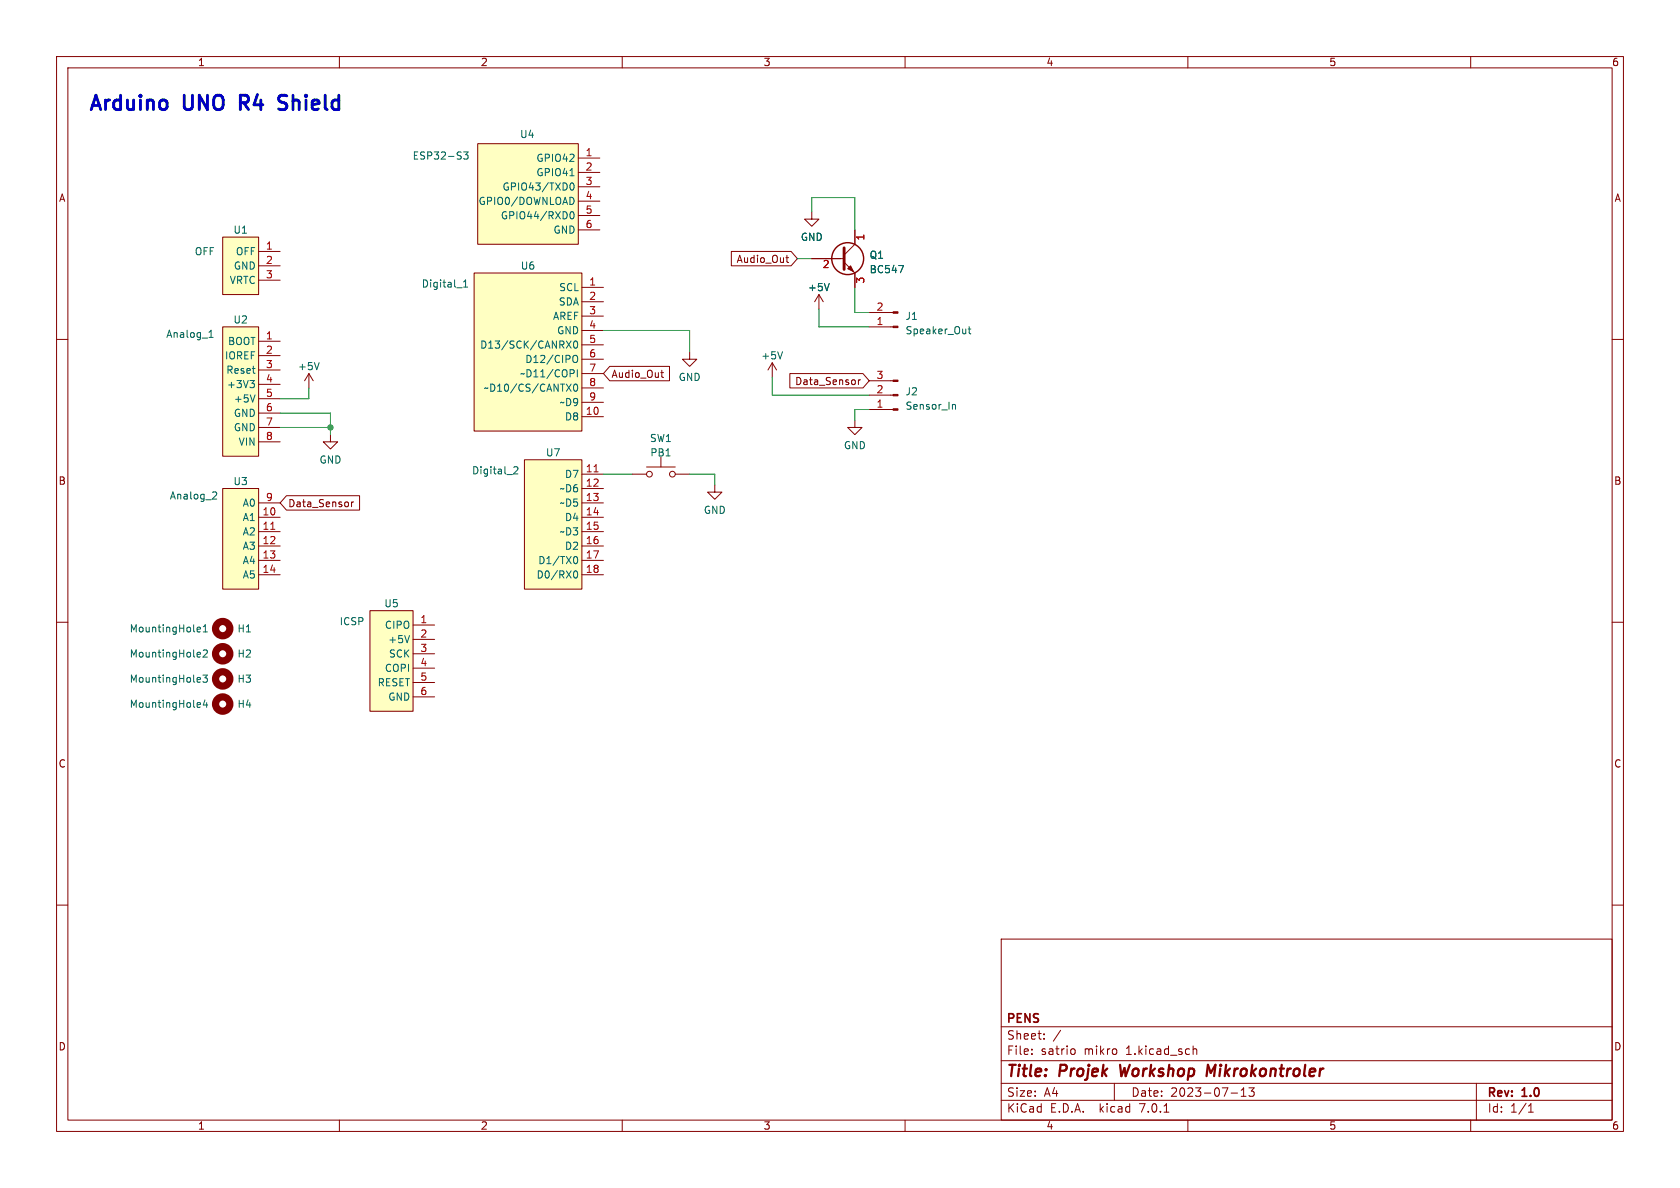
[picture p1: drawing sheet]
<svg xmlns="http://www.w3.org/2000/svg" width="297mm" height="210mm" viewBox="0 0 297 210" stroke-linecap="round" stroke-linejoin="round" font-family="sans-serif">
<g fill="none" stroke="#840000" stroke-width=".18">
<path d="M10 10h277v190h-277zM12 12h273v186h-273zM60 10v2M110 10v2M160 10v2M210 10v2M260 10v2M84.5 25.4h17.7v17.8h-17.7zM102.2 27.9h3.8M102.2 30.5h3.8M102.2 33h3.8M102.2 35.6h3.8"/>
<path d="M102.2 38.1h3.8M143.5 37.5v1.2h1.3l-1.3 1.3-1.3-1.3h1.3M10 60h2M39.4 41.9h6.3v10.2h-6.3zM39.4 57.8h6.3v22.8h-6.3zM45.7 44.5h3.8M45.7 47h3.8M45.7 49.5h3.8M83.8 48.3h19.1v27.9h-19.1zM102.2 40.6h3.8M102.9 50.8h3.8M102.9 53.3h3.8"/>
<path d="M102.9 55.9h3.8M102.9 58.4h3.8M129.3 44.4h10.6l1.1 1.3-1.1 1.3h-10.6zM138.9 45.6h.5M139.1 45.1v1.1l.3 .2M143.5 45.7h5.7M144.8 52.1l-.8 1.2M144.8 52.1v2.5M144.8 52.1l.7 1.2M149.2 46.4l1.9 1.9v2.5M151.1 40.6v2.6l-1.9 1.9M153.7 55.2h4.2"/>
<path d="M153.7 57.8h4.2M285 60h2M45.7 60.3h3.8M45.7 62.9h3.8M45.7 65.4h3.8M45.7 67.9h3.8M45.7 70.5h3.8M45.7 73h3.8M45.7 75.6h3.8M45.7 78.1h3.8M54.6 66l-.8 1.3M54.6 66v2.6"/>
<path d="M54.6 66l.8 1.3M58.4 76.8v1.3h1.3l-1.3 1.3-1.3-1.3h1.3M102.9 73.7h3.8M102.9 61h3.8M102.9 63.5h3.8M102.9 66h3.8M102.9 68.6h3.8M102.9 71.1h3.8M107.8 64.8h10.6v2.5h-10.6l-1.1-1.3zM116.8 65.9h.5M117 66.5l.3 .2M121.9 62.2v1.3h1.3l-1.3 1.3-1.3-1.3h1.3"/>
<path d="M136.5 64.1l-.7 1.3M136.5 64.1v2.6M136.5 64.1l.8 1.3M139.6 66h13l1.1 1.3-1.1 1.3h-13zM151.1 74.3v1.3h1.3l-1.3 1.2-1.2-1.2h1.2M151.8 67.1v.9M152.1 67.1l-.3 .3M153.7 67.3h4.2M153.7 69.9h4.2M153.7 72.4h4.2M39.4 86.4h6.3v17.7h-6.3zM45.7 88.9h3.8"/>
<path d="M45.7 91.4h3.8M45.7 94h3.8M45.7 96.5h3.8M45.7 99.1h3.8M50.6 87.6h13v2.6h-13l-1.1-1.3zM62.1 88.7v.9M62.5 88.7l-.4 .3M92.7 81.3h10.2v22.8h-10.2zM102.9 83.8h3.8M102.9 86.4h3.8M102.9 88.9h3.8M102.9 91.4h3.8"/>
<path d="M102.9 94h3.8M102.9 96.5h3.8M102.9 99.1h3.8M111.8 83.8h2.5M114.3 82.6h5.1M116.8 80.8v1.8M119.4 83.8h2.5M126.4 85.7v1.3h1.2l-1.2 1.3-1.3-1.3h1.3M10 110h2M45.7 101.6h3.8M65.4 108h7.6v17.7h-7.6zM73 110.5h3.8"/>
<path d="M73 113h3.8M73 115.6h3.8M73 118.1h3.8M102.9 101.6h3.8M285 110h2M73 120.7h3.8M73 123.2h3.8M10 160h2M285 160h2M177 166h108v32h-108zM60 198v2M110 198v2"/>
<path d="M160 198v2M177 194.5h108M177 191.5h108M177 187.5h108M177 181.5h108M182.4 186.3v.1M182.4 185.5v.1M184.6 183.6v.1M184.6 182.8v.1M189.6 185.4l.3 .1 .2 .2-.1 .6-.4 .1M197 191.5v3M197.4 185.5v.8"/>
<path d="M205.8 196.6h.8M210 198v2M210.9 185.5l.2-.1 .4 .1 .1 .9M210.9 184.9v1.5M217.6 193.2h1.2M219.4 193.8h.9M219.4 192.7l.5-.4v1.5M220.8 192.3h.9l-.5 .6 .4 .1v.7l-.2 .1h-.4l-.2-.1M260 198v2M261 191.5v6.5M270.2 196.6h.9M270.2 195.5l.4-.4v1.5"/>
<circle cx="114.8" cy="83.8" r=".51"/>
<circle cx="118.9" cy="83.8" r=".51"/>
</g>
<path d="M198 188.2l.2 2M214 189.7l-.5-1.5-.2 2" fill="none" stroke="#840000" stroke-width=".4"/>
<path d="M149.2 43.8v3.8" fill="none" stroke="#840000" stroke-width=".51"/>
<g fill="#840000" stroke="#840000" stroke-width=".18">
<path d="M150.4 47l.5 1-1-.5z"/>
<path d="M157.9 55.1h.8v.3h-.8z"/>
<path d="M157.9 57.7h.8v.2h-.8z"/>
<path d="M157.9 67.2h.8v.2h-.8z"/>
<path d="M157.9 69.7h.8v.3h-.8z"/>
<path d="M157.9 72.3h.8v.2h-.8z"/>
</g>
<circle cx="149.9" cy="45.7" r="2.82" fill="none" stroke="#840000" stroke-width=".25"/>
<g fill="none" stroke="#006464" stroke-width=".18">
<path d="M82 26.9h.7l-.4 .4 .4 .2v.5l-.2 .1-.5-.1M100.8 31.1h.7M100.9 32.5l.2-.2a.68 .68 0 0 1 .4 .7 .68 .68 0 0 1-.4 .6l-.2-.1-.1-.4zM100.9 37.5l.2-.1a.68 .68 0 0 1 .4 .7 .68 .68 0 0 1-.4 .6l-.2-.1-.1-.4zM101.2 34.9l.3 .5-.3 .7M37 59.6h.7M37.1 58.7l.2-.3v1.2M80.7 50.9h1M81.9 50.8h.8M81.9 49.8l.4-.3v1.3M146.6 50.1l-.4 1.3M158.9 46.9h.8l-.5 1.3"/>
<path d="M171.2 58.2h.4M171.3 57.7v1.1l.3 .2M44.2 67.3h.8l-.5 .4M44.6 65.1h.5M44.7 67.7l.3 .3v.3l-.3 .2M45 66h.1M45.1 69.8l-.4 1.3M56.4 64.1l-.4 1.3M100.1 60.3l.9 1.2M100.1 67.9l.9 1.3M101 60.3l-.9 1.2M101 67.9l-.9 1.3"/>
<path d="M101.3 65.4l.2 .2v.3l-.2 .1M101.3 63l.3-.2a.43 .43 0 0 1 .5 .4v.5a.43 .43 0 0 1-.3 .4 .43 .43 0 0 1-.5-.2M101.5 60.4l.2-.1a.68 .68 0 0 1 .4 .6 .68 .68 0 0 1-.4 .6l-.2-.1-.1-.3zM101.5 68l.2-.1a.68 .68 0 0 1 .4 .6 .68 .68 0 0 1-.4 .7l-.2-.2-.1-.3zM102.1 65.4v1.2M138.3 62.2l-.4 1.3M168.6 71.5l.3 .2v.6M37.8 86.9l.4 .1 .1 .3-.8 .9h.8M90.8 82.6l.5-.1 .3 .4-.8 .9h.8M101.6 98.4h.1a.68 .68 0 0 1 .4 .6 .68 .68 0 0 1-.4 .6h-.1M35 110.9h.4v.3l-.6 .1M35.3 115.3l.1 .3-.6 .1"/>
<path d="M35.3 119.8l.1 .3-.6 .1M35.4 116.1l-.1 .1M35.4 111.7h-.4M35.9 119.3h.8l-.5 .5 .4 .1v.6l-.2 .1-.5-.1M35.9 115l.5-.1 .3 .4-.8 .9h.8M35.9 111.7h.8M35.9 110.8l.4-.4v1.3M72.4 112.3l-.4 1.3M101.5 101.2l.2-.3a.68 .68 0 0 1 .4 .7 .68 .68 0 0 1-.4 .6l-.2-.3M35.3 124.2l.1 .3-.6 .1M35.4 125h-.1M35.4 120.5l-.1 .1"/>
<path d="M36.2 123.7l-.3 .9h.8M36.5 124.2v.8"/>
</g>
<g fill="#ffffc2" stroke="#ffffc2" stroke-width=".18">
<path d="M39.4 41.9h6.3v10.2h-6.3z"/>
<path d="M83.8 48.3h19.1v27.9h-19.1z"/>
<path d="M92.7 81.3h10.2v22.8h-10.2z"/>
<path d="M84.5 25.4h17.7v17.8h-17.7z"/>
<path d="M65.4 108h7.6v17.7h-7.6z"/>
<path d="M39.4 86.4h6.3v17.7h-6.3z"/>
<path d="M39.4 57.8h6.3v22.8h-6.3z"/>
</g>
<path d="M47.9 93.6h.7M105 83.4h.7" fill="none" stroke="#a90000" stroke-width=".18"/>
<g fill="none" stroke="#840000" stroke-width="1.3">
<circle cx="39.4" cy="115.6" r="1.27"/>
<circle cx="39.4" cy="111.1" r="1.27"/>
<circle cx="39.4" cy="124.5" r="1.27"/>
<circle cx="39.4" cy="120" r="1.27"/>
</g>
<path d="M49.3 19.3l.9 .1M50.3 16.8h-.6a.62 .62 0 0 0-.5 .6 .62 .62 0 0 0 .5 .6l.5 .2" fill="none" stroke="#0000c2" stroke-width=".51"/>
<path d="M143.5 37.5v-2.6h7.6v5.7M106.7 58.4h15.2v3.8M141 45.7h2.5M144.8 54.6v3.2h8.9M151.1 50.8v4.4h2.6M49.5 73h8.9v3.8M49.5 75.6h8.9M54.6 68.6v1.9h-5.1M136.5 66.7v3.2h17.2M153.7 72.4h-2.6v1.9M106.7 83.8h5.1M121.9 83.8h4.5v1.9" fill="none" stroke="#009600" stroke-width=".18"/>
<circle cx="58.4" cy="75.6" r=".46" fill="#009600" stroke="#009600" stroke-width=".18"/>
<g font-size="3.5" fill="#0000c2">
<text x="15.9" y="19.7">Arduino</text>
<text x="32.7" y="19.7">UNO</text>
<text x="43.4" y="19.7">R4</text>
<text x="51.1" y="19.7">Shield</text>
</g>
<g font-size="2.8" fill="#840000">
<text x="178" y="190.8">Title:</text>
<text x="187.4" y="190.8">Projek</text>
<text x="198.7" y="190.8">Workshop</text>
<text x="214.6" y="190.8">Mikrokontroler</text>
</g>
<g font-size="2.1" fill="#840000">
<text x="178" y="183.9">Sheet:</text>
<text x="178" y="181.1">PENS</text>
<text x="186.2" y="183.9">/</text>
<text x="178" y="186.6">File:</text>
<text x="184" y="186.6">satrio</text>
<text x="191.7" y="186.6">mikro</text>
<text x="199.1" y="186.6">1.kicad_sch</text>
<text x="178" y="196.8">KiCad</text>
<text x="178" y="194">Size:</text>
<text x="184.6" y="194">A4</text>
<text x="185.7" y="196.8">E.D.A.</text>
<text x="194.4" y="196.8">kicad</text>
<text x="200" y="194">Date:</text>
<text x="201.5" y="196.8">7.0.1</text>
<text x="206.9" y="194">2023-07-13</text>
<text x="263" y="194.2">Rev:</text>
<text x="263" y="196.8">Id:</text>
<text x="267" y="196.8">1/1</text>
<text x="269.2" y="194.2">1.0</text>
</g>
<g font-size="1.8" fill="#840000">
<text x="35" y="11.8">1</text>
<text x="85" y="11.8">2</text>
<text x="135" y="11.8">3</text>
<text x="185" y="11.8">4</text>
<text x="235" y="11.8">5</text>
<text x="285" y="11.8">6</text>
<text x="10.4" y="35.8">A</text>
<text x="285.4" y="35.8">A</text>
<text x="130.1" y="46.6">Audio_Out</text>
<text x="108.1" y="67">Audio_Out</text>
<text x="140.4" y="68.2">Data_Sensor</text>
<text x="10.3" y="85.8">B</text>
<text x="51" y="89.8">Data_Sensor</text>
<text x="285.3" y="85.8">B</text>
<text x="10.3" y="135.8">C</text>
<text x="285.3" y="135.8">C</text>
<text x="10.3" y="185.8">D</text>
<text x="285.3" y="185.8">D</text>
<text x="35" y="199.8">1</text>
<text x="85" y="199.8">2</text>
<text x="135" y="199.8">3</text>
<text x="185" y="199.8">4</text>
<text x="235" y="199.8">5</text>
<text x="285" y="199.8">6</text>
</g>
<g font-size="1.8" fill="#006464">
<text x="72.9" y="28.4">ESP32-S3</text>
<text x="91.9" y="24.6">U4</text>
<text x="94.7" y="28.8">GPIO42</text>
<text x="88.7" y="33.8">GPIO43/TXD0</text>
<text x="94.7" y="31.3">GPIO41</text>
<text x="41.2" y="41.5">U1</text>
<text x="84.5" y="36.4">GPIO0/DOWNLOAD</text>
<text x="88.4" y="38.9">GPIO44/RXD0</text>
<text x="97.7" y="41.5">GND</text>
<text x="34.4" y="45.3">OFF</text>
<text x="41.2" y="47.8">GND</text>
<text x="41.6" y="45.3">OFF</text>
<text x="92" y="47.8">U6</text>
<text x="141.5" y="42.7">GND</text>
<text x="153.7" y="45.9">Q1</text>
<text x="40.5" y="50.4">VRTC</text>
<text x="74.5" y="51">Digital_1</text>
<text x="98.7" y="51.6">SCL</text>
<text x="142.8" y="51.6">+5V</text>
<text x="153.7" y="48.5">BC547</text>
<text x="29.3" y="59.9">Analog_1</text>
<text x="41.2" y="57.3">U2</text>
<text x="97.6" y="56.7">AREF</text>
<text x="98.4" y="59.2">GND</text>
<text x="98.7" y="54.2">SDA</text>
<text x="160" y="56.7">J1</text>
<text x="160" y="59.2">Speaker_Out</text>
<text x="39.6" y="63.7">IOREF</text>
<text x="40.2" y="61.2">BOOT</text>
<text x="52.6" y="65.6">+5V</text>
<text x="84.8" y="61.8">D13/SCK/CANRX0</text>
<text x="92.7" y="64.3">D12/CIPO</text>
<text x="134.5" y="63.7">+5V</text>
<text x="39.9" y="66.2">Reset</text>
<text x="40" y="68.8">+3V3</text>
<text x="41.2" y="71.3">+5V</text>
<text x="85.4" y="69.4">~D10/CS/CANTX0</text>
<text x="91.8" y="66.9">~D11/COPI</text>
<text x="98.8" y="71.9">~D9</text>
<text x="119.9" y="67.5">GND</text>
<text x="160" y="70">J2</text>
<text x="41.2" y="73.9">GND</text>
<text x="41.2" y="76.4">GND</text>
<text x="99.8" y="74.5">D8</text>
<text x="160" y="72.6">Sensor_In</text>
<text x="42.1" y="78.9">VIN</text>
<text x="56.4" y="82.1">GND</text>
<text x="96.5" y="80.8">U7</text>
<text x="114.8" y="78.3">SW1</text>
<text x="114.9" y="80.8">PB1</text>
<text x="149.1" y="79.6">GND</text>
<text x="30" y="88.5">Analog_2</text>
<text x="41.2" y="85.9">U3</text>
<text x="42.8" y="89.7">A0</text>
<text x="83.4" y="84">Digital_2</text>
<text x="98.8" y="87.2">~D6</text>
<text x="98.8" y="89.7">~D5</text>
<text x="99.8" y="84.6">D7</text>
<text x="42.8" y="92.3">A1</text>
<text x="42.8" y="94.8">A2</text>
<text x="98.8" y="94.8">~D3</text>
<text x="99.8" y="92.3">D4</text>
<text x="124.4" y="91">GND</text>
<text x="42.8" y="97.3">A3</text>
<text x="42.8" y="99.9">A4</text>
<text x="95" y="99.9">D1/TX0</text>
<text x="99.8" y="97.3">D2</text>
<text x="42.8" y="102.4">A5</text>
<text x="67.9" y="107.5">U5</text>
<text x="94.7" y="102.4">D0/RX0</text>
<text x="22.9" y="112">MountingHole1</text>
<text x="41.9" y="112">H1</text>
<text x="60" y="110.7">ICSP</text>
<text x="67.9" y="111.3">CIPO</text>
<text x="68.5" y="113.9">+5V</text>
<text x="22.9" y="116.4">MountingHole2</text>
<text x="41.9" y="116.4">H2</text>
<text x="67.9" y="118.9">COPI</text>
<text x="68.6" y="116.4">SCK</text>
<text x="22.9" y="125.3">MountingHole4</text>
<text x="22.9" y="120.8">MountingHole3</text>
<text x="41.9" y="125.3">H4</text>
<text x="41.9" y="120.8">H3</text>
<text x="66.6" y="121.5">RESET</text>
<text x="68.5" y="124">GND</text>
</g>
<g font-size="1.8" fill="#a90000">
<text x="103.5" y="27.7">1</text>
<text x="103.5" y="30.2">2</text>
<text x="103.5" y="32.8">3</text>
<text x="103.5" y="35.3">4</text>
<text x="103.5" y="37.8">5</text>
<text x="103.5" y="40.4">6</text>
<text x="47" y="44.2">1</text>
<text x="47" y="46.7">2</text>
<text x="145.4" y="47.6">2</text>
<text x="153" y="42.6" transform="rotate(-90 153 42.6)">1</text>
<text x="47" y="49.3">3</text>
<text x="104.1" y="50.5">1</text>
<text x="104.1" y="53.1">2</text>
<text x="153" y="50.2" transform="rotate(-90 153 50.2)">3</text>
<text x="104.1" y="55.6">3</text>
<text x="104.1" y="58.2">4</text>
<text x="154.9" y="57.5">1</text>
<text x="154.9" y="55">2</text>
<text x="47" y="60.1">1</text>
<text x="47" y="62.6">2</text>
<text x="47" y="65.2">3</text>
<text x="104.1" y="60.7">5</text>
<text x="104.1" y="63.2">6</text>
<text x="104.1" y="65.8">7</text>
<text x="47" y="67.7">4</text>
<text x="47" y="70.2">5</text>
<text x="104.1" y="68.3">8</text>
<text x="104.1" y="70.9">9</text>
<text x="154.9" y="69.6">2</text>
<text x="154.9" y="67.1">3</text>
<text x="47" y="72.8">6</text>
<text x="47" y="75.3">7</text>
<text x="47" y="77.9">8</text>
<text x="103.5" y="73.4">10</text>
<text x="154.9" y="72.1">1</text>
<text x="103.5" y="83.6">11</text>
<text x="47" y="88.6">9</text>
<text x="103.5" y="86.1">12</text>
<text x="103.5" y="88.6">13</text>
<text x="46.4" y="91.2">10</text>
<text x="46.4" y="93.7">11</text>
<text x="103.5" y="91.2">14</text>
<text x="103.5" y="93.7">15</text>
<text x="46.4" y="96.3">12</text>
<text x="46.4" y="98.8">13</text>
<text x="46.4" y="101.3">14</text>
<text x="103.5" y="96.3">16</text>
<text x="103.5" y="98.8">17</text>
<text x="103.5" y="101.3">18</text>
<text x="74.3" y="110.2">1</text>
<text x="74.3" y="112.8">2</text>
<text x="74.3" y="115.3">3</text>
<text x="74.3" y="117.9">4</text>
<text x="74.3" y="120.4">5</text>
<text x="74.3" y="122.9">6</text>
</g>
</svg>
